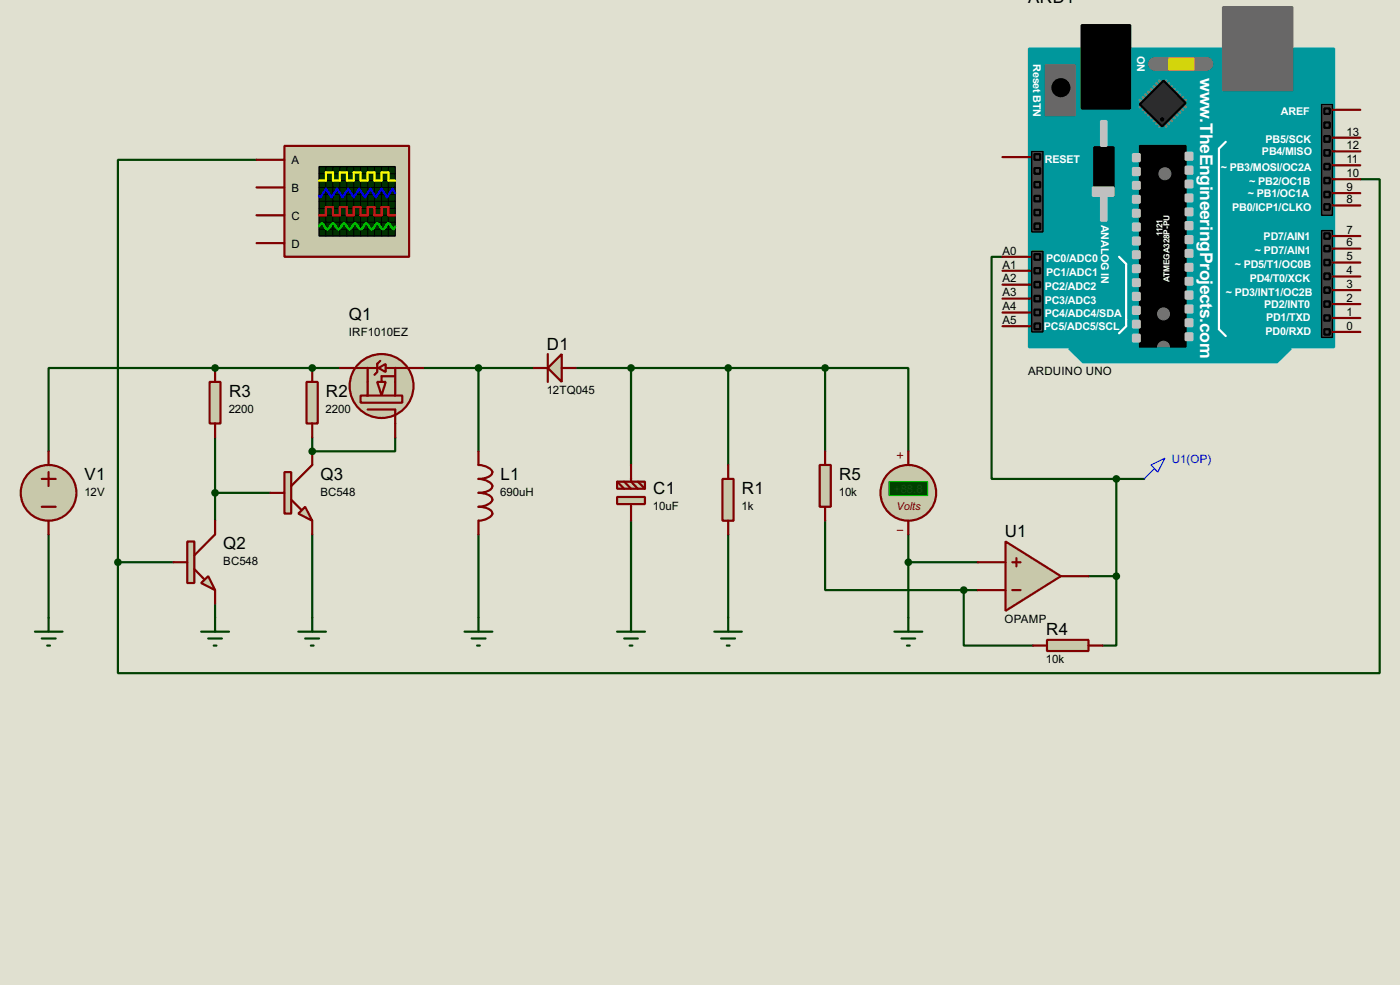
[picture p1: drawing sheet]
<svg xmlns="http://www.w3.org/2000/svg" width="256mm" height="180mm" viewBox="0 0 256 180" stroke-linecap="round" stroke-linejoin="round" font-family="sans-serif">
<path d="M0 0h256.5v180.3h-256.5z" fill="#e0e0d0"/>
<path d="M77.5 67.4h20.3M87.7 67.4v15.2M105.5 67.4h10.1v17.7M8.9 97.8v15.3M87.7 97.8v15.3M115.6 95.3v17.8" fill="none" stroke="#004000" stroke-width=".4"/>
<circle cx="57.2" cy="67.4" r=".2" fill="#004000"/>
<path d="M57.2 67.4h5.1" fill="none" stroke="#004000" stroke-width=".4"/>
<circle cx="39.4" cy="67.4" r=".2" fill="#004000"/>
<path d="M57.2 67.4h-48.3v15.2M39.4 80.1v15.2M39.4 90.2h10.2M57.2 80.1v2.5M57.2 97.8v15.3M39.4 110.5v2.6" fill="none" stroke="#004000" stroke-width=".4"/>
<circle cx="57.2" cy="82.6" r=".2" fill="#004000"/>
<g fill="none" stroke="#004000" stroke-width=".4">
<path d="M47 29.3h-25.4v73.6M249.2 32.8h3.6v90.4h-231.2v-20.3M183.7 47h-2v40.7h22.8M115.6 67.4h35.6M133.4 67.4v17.7M151.2 67.4h15.2v15.2M151.2 67.4v15.2M72.4 80.1v2.5h-15.2M133.4 97.8v15.3M151.2 95.3v12.7h25.4M166.4 97.8v15.3M204.5 87.7v17.8"/>
<path d="M204.5 87.7h5.1M21.6 102.9h10.2M166.4 102.9h12.7M176.6 108v10.2h12.7M176.6 108h2.5M199.4 105.5h5.1M204.5 105.5v12.7h-2.5"/>
</g>
<circle cx="8.9" cy="90.2" r="5.1" fill="#c8c8aa" stroke="#800000" stroke-width=".4"/>
<path d="M7.7 87.7h2.5M7.7 92.8h2.5M8.9 82.6v2.5M8.9 86.4v2.6M8.9 95.3v2.5M87.7 82.6v2.5a2.7 2.7 0 0 1 2.5 1.3 1.47 1.47 0 0 1-1.3 1.1l-1.2 .2a2.61 2.61 0 0 1 2.5 1.3 1.47 1.47 0 0 1-1.3 1l-1.2 .2a3.2 3.2 0 0 1 2.4 .9 .9 .9 0 0 1-.7 1.2l-1.1 .4-.6 .1a3.2 3.2 0 0 1 2.4 .8 .89 .89 0 0 1-.7 1.2l-1.1 .4-.6 .1v2.5" fill="none" stroke="#800000" stroke-width=".4"/>
<path d="M6.4 115.6h5.1M7.7 116.9h2.5M8.7 118.2h.5M8.9 113.1v2.5" fill="none" stroke="#004000" stroke-width=".4"/>
<g fill="#c8c8aa" stroke="#800000" stroke-width=".4">
<path d="M113.1 91h5.1v1.3h-5.1z"/>
<path d="M113.1 88.2h5.1v1.3h-5.1z"/>
</g>
<path d="M113.1 88.2l1.3 1.3M114.4 88.2l1.2 1.3M115.6 85.1v3.1l1.3 1.3M115.6 92.3v3M116.9 88.2l1.3 1.3" fill="none" stroke="#800000" stroke-width=".4"/>
<path d="M85.1 115.6h5.1M86.4 116.9h2.6M87.4 118.2h.5M87.7 113.1v2.5" fill="none" stroke="#004000" stroke-width=".4"/>
<path d="M100.4 67.4l2.5-2.6v5.1z" fill="#c8c8aa" stroke="#800000" stroke-width=".4"/>
<path d="M97.8 67.4h2.6M100.4 64.8v5.1M102.9 67.4h2.6" fill="none" stroke="#800000" stroke-width=".4"/>
<path d="M113.1 115.6h5.1M114.4 116.9h2.5M115.4 118.2h.5M115.6 113.1v2.5" fill="none" stroke="#004000" stroke-width=".4"/>
<circle cx="166.4" cy="90.2" r="5.1" fill="#c8c8aa" stroke="#800000" stroke-width=".4"/>
<path d="M164.4 83.4h1M164.4 97.1h1M164.9 82.9v1" fill="none" stroke="#800000" stroke-width=".18"/>
<path d="M162.9 88.2h7.1v2.5h-7.1z" fill="#004000" stroke="#0f0" stroke-width=".2"/>
<path d="M166.4 82.6v2.5M166.4 95.3v2.5" fill="none" stroke="#800000" stroke-width=".4"/>
<circle cx="115.6" cy="67.4" r=".5" fill="#004000" stroke="#004000" stroke-width=".4"/>
<g fill="#c8c8aa" stroke="#800000" stroke-width=".4">
<path d="M69.1 69.9h1.6l-.8 2.5z"/>
<circle cx="69.9" cy="70.7" r="5.9"/>
</g>
<path d="M66.1 72.4h7.6v1.3h-7.6z" fill="#c8c8aa" stroke="#800000" stroke-width=".4"/>
<path d="M67.4 75h5v2.5M67.4 67.4v5M72.4 67.4v5M72.4 68.9h-2.5v1" fill="none" stroke="#800000" stroke-width=".4"/>
<path d="M69.4 67.4l1.3-.8v1.5z" fill="#c8c8aa" stroke="#800000" stroke-width=".4"/>
<path d="M62.3 67.4h2.5M65.1 67.4h4M69.7 66.1l-.6 .5v1.5l-.5 .5M70.7 67.4h6.8M72.4 77.5v2.6" fill="none" stroke="#800000" stroke-width=".4"/>
<path d="M163.9 115.6h5.1M165.2 116.9h2.5M166.2 118.2h.5M166.4 113.1v2.5" fill="none" stroke="#004000" stroke-width=".4"/>
<circle cx="87.6" cy="67.4" r=".5" fill="#004000" stroke="#004000" stroke-width=".4"/>
<path d="M36.9 106.7l1.3-1.2 1.2 2.5z" fill="#c8c8aa" stroke="#800000" stroke-width=".4"/>
<path d="M34.3 99.1h1.3v7.6h-1.3z" fill="#c8c8aa" stroke="#800000" stroke-width=".4"/>
<path d="M39.4 95.3v2.5l-3.8 3.9M31.8 102.9h2.5M35.6 104.2l1.8 1.8M39.4 108v2.5" fill="none" stroke="#800000" stroke-width=".4"/>
<path d="M54.7 94l1.2-1.2 1.3 2.5z" fill="#c8c8aa" stroke="#800000" stroke-width=".4"/>
<path d="M52.1 86.4h1.3v7.6h-1.3z" fill="#c8c8aa" stroke="#800000" stroke-width=".4"/>
<path d="M49.6 90.2h2.5M53.4 91.5l1.8 1.8M57.2 82.6v2.5l-3.8 3.9M57.2 95.3v2.5" fill="none" stroke="#800000" stroke-width=".4"/>
<path d="M56.2 69.9h2v7.6h-2z" fill="#c8c8aa" stroke="#800000" stroke-width=".4"/>
<path d="M57.2 67.4v2.5M57.2 77.5v2.6" fill="none" stroke="#800000" stroke-width=".4"/>
<circle cx="57.2" cy="67.4" r=".5" fill="#004000" stroke="#004000" stroke-width=".4"/>
<path d="M38.4 69.9h2v7.6h-2z" fill="#c8c8aa" stroke="#800000" stroke-width=".4"/>
<path d="M39.4 67.4v2.5M39.4 77.5v2.6" fill="none" stroke="#800000" stroke-width=".4"/>
<g fill="#004000" stroke="#004000" stroke-width=".4">
<circle cx="39.4" cy="67.4" r=".5"/>
<circle cx="39.4" cy="90.2" r=".5"/>
</g>
<path d="M36.9 115.6h5.1M38.2 116.9h2.5M39.2 118.2h.5M39.4 113.1v2.5M54.7 115.6h5M55.9 116.9h2.6M57 118.2h.5M57.2 113.1v2.5" fill="none" stroke="#004000" stroke-width=".4"/>
<path d="M188.5 8.9h55.9v54.7h-55.9z" fill="#00979c" stroke="#00979c" stroke-width=".4"/>
<g fill="#686767" stroke="#686767" stroke-width=".4">
<path d="M224.1 1.3h12.7v15.3h-12.7z"/>
<path d="M191.6 12h5.3v9.1h-5.3z"/>
</g>
<path d="M198.2 4.6h8.9v15.3h-8.9zM200.5 27h3.5v8.9h-3.5zM208.8 26.7h8.4v36.9h-8.4z" fill="#000" stroke="#000" stroke-width=".4"/>
<path d="M224.6 26l-1.3 1.2v33.1l1.3 1.2M205 47l1.3 1.3v11.4l-1.3 1.3" fill="none" stroke="#fff" stroke-width=".4"/>
<g fill="#c0c0c0" stroke="#c0c0c0" stroke-width=".4">
<path d="M217.2 28h1.3v1.3h-1.3z"/>
<path d="M217.2 30.5h1.3v1.3h-1.3z"/>
<path d="M217.2 33.1h1.3v1.2h-1.3z"/>
<path d="M217.2 35.6h1.3v1.3h-1.3z"/>
<path d="M217.2 38.2h1.3v1.2h-1.3z"/>
<path d="M217.2 40.7h1.3v1.3h-1.3z"/>
<path d="M217.2 43.2h1.3v1.3h-1.3z"/>
<path d="M217.2 45.8h1.3v1.2h-1.3z"/>
<path d="M217.2 48.3h1.3v1.3h-1.3z"/>
<path d="M217.2 50.9h1.3v1.2h-1.3z"/>
<path d="M217.2 53.4h1.3v1.3h-1.3z"/>
<path d="M217.2 55.9h1.3v1.3h-1.3z"/>
<path d="M217.2 58.5h1.3v1.2h-1.3z"/>
<path d="M217.2 61h1.3v1.3h-1.3z"/>
<path d="M207.6 28.2h1.2v1.3h-1.2z"/>
<path d="M207.6 30.8h1.2v1.3h-1.2z"/>
<path d="M207.6 33.3h1.2v1.3h-1.2z"/>
<path d="M207.6 35.9h1.2v1.2h-1.2z"/>
<path d="M207.6 38.4h1.2v1.3h-1.2z"/>
<path d="M207.6 40.9h1.2v1.3h-1.2z"/>
<path d="M207.6 43.5h1.2v1.3h-1.2z"/>
<path d="M207.6 46h1.2v1.3h-1.2z"/>
<path d="M207.6 48.6h1.2v1.2h-1.2z"/>
<path d="M207.6 51.1h1.2v1.3h-1.2z"/>
<path d="M207.6 53.6h1.2v1.3h-1.2z"/>
<path d="M207.6 56.2h1.2v1.3h-1.2z"/>
<path d="M207.6 58.7h1.2v1.3h-1.2z"/>
<path d="M207.6 61.3h1.2v1.2h-1.2z"/>
<path d="M200.2 34.3h3.8v1.6h-3.8z"/>
<path d="M201.7 22.2h1v4.5h-1z"/>
<path d="M201.7 35.9h1v4.5h-1z"/>
</g>
<circle cx="194.3" cy="16.1" r="1.55" fill="#000" stroke="#000" stroke-width=".4"/>
<path d="M211.6 11.7h9.4" fill="none" stroke="#757575" stroke-width="2.6"/>
<path d="M214.2 10.7h4.5v2.1h-4.5z" fill="#ff8000" stroke="#ff8000" stroke-width=".4"/>
<g fill="none" stroke="#808080" stroke-width=".45">
<path d="M208.8 18.3l.6 .6M209.4 17.8l.5 .5M209.4 19.1l-.6 .5M209.9 17.3l.5 .5M209.9 19.6l-.5 .5M210.4 16.8l.5 .5M210.9 16.3l.5 .5M211.4 15.8l.5 .5M211.9 15.3l.5 .5M212.4 14.8l.5 .5M213.7 14.8l-.5 .5M214.2 15.3l-.5 .5"/>
<path d="M214.7 15.8l-.5 .5M215.2 16.3l-.5 .5M215.7 16.8l-.5 .5M216.2 19.6l.5 .5M216.2 17.3l-.5 .5M216.7 19.1l.5 .5M216.7 17.8l-.5 .5M217.2 18.3l-.5 .6M210.4 20.1l-.5 .5M210.9 20.6l-.5 .5M211.4 21.1l-.5 .5M211.9 21.6l-.5 .6"/>
<path d="M212.4 22.2l-.5 .5M212.9 22.7l-.5 .5M213.2 22.7l.5 .5M213.7 22.2l.5 .5M214.2 21.6l.5 .6M214.7 21.1l.5 .5M215.2 20.6l.5 .5M215.7 20.1l.5 .5"/>
</g>
<path d="M213.2 14.8l4 4.1-4.3 4.3-4.1-4.1z" fill-rule="evenodd" fill="#2c2c2c" stroke="#000" stroke-width=".4"/>
<circle cx="212.9" cy="21.9" r=".3" fill="#000" stroke="#000" stroke-width=".18"/>
<path d="M242.1 19.1h2v20.3h-2z" fill="#464646" stroke="#000" stroke-width=".25"/>
<circle cx="213.1" cy="57.5" r="1.1" fill="#757575" stroke="#757575" stroke-width=".18"/>
<g fill="#464646" stroke="#000" stroke-width=".4">
<path d="M242.6 19.9h1v1h-1z"/>
<path d="M242.6 24.9h1v1.1h-1z"/>
<path d="M242.6 27.5h1v1h-1z"/>
<path d="M242.6 30h1v1h-1z"/>
<path d="M242.6 32.6h1v1h-1z"/>
<path d="M242.6 35.1h1v1h-1z"/>
<path d="M242.6 22.4h1v1h-1z"/>
<path d="M242.6 37.4h1v1h-1z"/>
</g>
<g fill="#757575" stroke="#757575" stroke-width=".18">
<circle cx="213.4" cy="31.8" r="1.1"/>
<circle cx="213.1" cy="63.6" r="1.1"/>
</g>
<path d="M195.9 63.8h40.6l-2.5 2.5h-35.6z" fill-rule="evenodd" fill="#00979c" stroke="#00979c" stroke-width=".4"/>
<g fill="#464646" stroke="#000" stroke-width=".25">
<path d="M189 27.7h2.1v14.8h-2.1z"/>
<path d="M242.1 42.2h2v19.6h-2z"/>
<path d="M189 46h2.1v14.8h-2.1z"/>
</g>
<g fill="#464646" stroke="#000" stroke-width=".4">
<path d="M189.5 30.8h1.1v1h-1.1z"/>
<path d="M189.5 35.9h1.1v1h-1.1z"/>
<path d="M189.5 40.9h1.1v1.1h-1.1z"/>
<path d="M189.5 38.4h1.1v1h-1.1z"/>
<path d="M189.5 33.3h1.1v1h-1.1z"/>
<path d="M189.5 28.2h1.1v1.1h-1.1z"/>
<path d="M242.6 42.7h1v1h-1z"/>
<path d="M242.6 45h1v1h-1z"/>
<path d="M242.6 47.6h1v1h-1z"/>
<path d="M242.6 50.1h1v1h-1z"/>
<path d="M242.6 52.6h1v1h-1z"/>
<path d="M242.6 55.2h1v1h-1z"/>
<path d="M242.6 57.7h1v1h-1z"/>
<path d="M242.6 60.3h1v1h-1z"/>
<path d="M189.5 46.5h1.1v1.1h-1.1z"/>
<path d="M189.5 49.1h1.1v1h-1.1z"/>
<path d="M189.5 51.6h1.1v1h-1.1z"/>
<path d="M189.5 54.2h1.1v1h-1.1z"/>
<path d="M189.5 56.7h1.1v1h-1.1z"/>
<path d="M189.5 59.2h1.1v1.1h-1.1z"/>
</g>
<g fill="none" stroke="#800000" stroke-width=".4">
<path d="M183.7 28.8h5.1M244.1 37.6h5.1M244.1 35.4h5.1M244.1 32.8h5.1M244.1 30.3h5.1M244.1 27.7h5.1M244.1 25.2h5.1M244.1 20.1h5.1M183.7 59.7h5.1M183.7 57.2h5.1M183.7 54.7h5.1M183.7 52.1h5.1"/>
<path d="M183.7 49.6h5.1M183.7 47h5.1M244.1 58.2h5.1M244.1 55.7h5.1M244.1 53.1h5.1M244.1 50.6h5.1M244.1 48.1h5.1M244.1 45.5h5.1M244.1 43.2h5.1M244.1 60.8h5.1"/>
</g>
<path d="M52.1 26.7h22.9v20.3h-22.9z" fill="#c8c8aa" stroke="#800000" stroke-width=".4"/>
<path d="M58.5 30.5h13.9v12.7h-13.9z" fill="#003000" stroke="#000" stroke-width=".25"/>
<g fill="none" stroke="#000" stroke-width=".18">
<path d="M58.5 34.3h13.9M58.5 31.8h13.9M58.5 33.1h13.9M58.5 35.6h13.9M58.5 38.2h13.9M58.5 39.4h13.9M58.5 36.9h13.9M59.7 30.5v12.7M61 30.5v12.7M62.3 30.5v12.7M63.6 30.5v12.7M64.8 30.5v12.7"/>
<path d="M66.1 30.5v12.7M67.4 30.5v12.7M68.6 30.5v12.7M69.9 30.5v12.7M71.2 30.5v12.7M58.5 40.7h13.9M58.5 42h13.9"/>
</g>
<path d="M58.5 33.1h1.2v-1.5h1.3v1.5h1.3v-1.5h1.3v1.5h1.2v-1.5h1.3v1.5h1.3v-1.5h1.2v1.5h1.3v-1.5h1.3v1.5h1.2" fill="none" stroke="#ff0" stroke-width=".4"/>
<path d="M58.5 39.4h1.2v-1.5h1.3v1.5h1.3v-1.5h1.3v1.5h1.2v-1.5h1.3v1.5h1.3v-1.5h1.2v1.5h1.3v-1.5h1.3v1.5h1.2" fill="none" stroke="#f00" stroke-width=".4"/>
<path d="M72.4 35.4l-.5-.8-1 1.5-1-1.5-1 1.5-1-1.5-1 1.5-1.1-1.5-1 1.5-1-1.5-1 1.5-1-1.5-1 1.5-1.1-1.5-1 1.5-.2-.2" fill="none" stroke="#00f" stroke-width=".4"/>
<path d="M58.5 41.5l.2-.5 .3-.1 .2 .1 .5 .8a.6 .6 0 0 0 .9-.5l.4-.4 .3 .1 .4 .8 .3 .2 .3-.2 .5-.8 .2-.1 .3 .1 .5 .8 .3 .2 .2-.2 .5-.8 .3-.1 .2 .1 .5 .8a.6 .6 0 0 0 .9-.5l.4-.4 .2 .1 .5 .8 .3 .2 .3-.2 .5-.8 .2-.1 .3 .1 .5 .8 .3 .2 .2-.2 .5-.8 .3-.1 .2 .1 .5 .8 .3 .2 .2-.5" fill="none" stroke="#0f0" stroke-width=".4"/>
<path d="M47 29.3h5.1M47 34.3h5.1M47 39.4h5.1M47 44.5h5.1" fill="none" stroke="#800000" stroke-width=".4"/>
<g fill="#004000" stroke="#004000" stroke-width=".4">
<circle cx="57.2" cy="82.6" r=".5"/>
<circle cx="166.4" cy="102.9" r=".5"/>
</g>
<path d="M184.2 99.1l10.2 6.4-10.2 6.3z" fill="#c8c8aa" stroke="#800000" stroke-width=".4"/>
<path d="M179.1 108h5.1M179.1 102.9h5.1M185.5 108h1.5M185.5 102.9h1.5M186.2 102.2v1.5M194.4 105.5h5" fill="none" stroke="#800000" stroke-width=".4"/>
<path d="M191.8 117.1h7.6v2.1h-7.6z" fill="#c8c8aa" stroke="#800000" stroke-width=".4"/>
<path d="M189.3 118.2h2.5M199.4 118.2h2.6" fill="none" stroke="#800000" stroke-width=".4"/>
<path d="M150.2 85.1h2v7.7h-2z" fill="#c8c8aa" stroke="#800000" stroke-width=".4"/>
<path d="M151.2 82.6v2.5M151.2 92.8v2.5" fill="none" stroke="#800000" stroke-width=".4"/>
<g fill="#004000" stroke="#004000" stroke-width=".4">
<circle cx="151.1" cy="67.4" r=".5"/>
<circle cx="176.5" cy="108" r=".5"/>
<circle cx="21.6" cy="102.9" r=".5"/>
<circle cx="204.5" cy="105.5" r=".5"/>
</g>
<path d="M210.9 85.1l2.5-1.2-1.3 2.5zM211.4 85.9l-1.8 1.8" fill="none" stroke="#0000c0" stroke-width=".2"/>
<path d="M132.4 87.7h2v7.6h-2z" fill="#c8c8aa" stroke="#800000" stroke-width=".4"/>
<path d="M133.4 85.1v2.6M133.4 95.3v2.5" fill="none" stroke="#800000" stroke-width=".4"/>
<g fill="#004000" stroke="#004000" stroke-width=".4">
<circle cx="133.4" cy="67.4" r=".5"/>
<circle cx="204.5" cy="87.7" r=".5"/>
</g>
<path d="M130.9 115.6h5M132.1 116.9h2.6M133.2 118.2h.5M133.4 113.1v2.5" fill="none" stroke="#004000" stroke-width=".4"/>
<g font-size="3.6" fill="#fff">
<text x="219.8" y="14.3" transform="rotate(90 219.8 14.3)">w</text>
<text x="219.8" y="21.6" transform="rotate(90 219.8 21.6)">.TheEngineeringProjects.com</text>
</g>
<g font-size="3.5">
<text x="188.4" y=".5">ARD1</text>
<text x="63.9" y="58.6">Q1</text>
<text x="100.2" y="64">D1</text>
<text x="42" y="72.6">R3</text>
<text x="59.7" y="72.6">R2</text>
<text x="15.5" y="87.8">V1</text>
<text x="58.7" y="87.8">Q3</text>
<text x="91.7" y="87.8">L1</text>
<text x="153.7" y="87.8">R5</text>
<text x="119.7" y="90.4">C1</text>
<text x="135.9" y="90.4">R1</text>
<text x="40.9" y="100.5">Q2</text>
<text x="184.1" y="98.3">U1</text>
<text x="191.7" y="116.3">R4</text>
</g>
<g font-size="2.4">
<text x="246.7" y="29.8">11</text>
<text x="246.7" y="27.3">12</text>
<text x="246.7" y="24.8">13</text>
<text x="53.4" y="30">A</text>
<text x="53.4" y="35.1">B</text>
<text x="246.7" y="34.9">9</text>
<text x="246.7" y="32.4">10</text>
<text x="53.4" y="40.2">C</text>
<text x="246.7" y="37.2">8</text>
<text x="53.4" y="45.3">D</text>
<text x="183.6" y="46.6">A0</text>
<text x="246.7" y="47.6">5</text>
<text x="246.7" y="45.1">6</text>
<text x="246.7" y="42.8">7</text>
<text x="183.6" y="51.7">A2</text>
<text x="183.6" y="49.2">A1</text>
<text x="246.7" y="52.7">3</text>
<text x="246.7" y="50.2">4</text>
<text x="183.6" y="59.3">A5</text>
<text x="183.6" y="56.8">A4</text>
<text x="183.6" y="54.3">A3</text>
<text x="246.7" y="57.8">1</text>
<text x="246.7" y="55.3">2</text>
<text x="63.9" y="61.5">IRF1010EZ</text>
<text x="246.7" y="60.3">0</text>
<text x="188.3" y="68.6">ARDUINO UNO</text>
<text x="41.9" y="75.5">2200</text>
<text x="59.7" y="75.5">2200</text>
<text x="100.2" y="72.1">12TQ045</text>
<text x="15.5" y="90.8">12V</text>
<text x="58.7" y="90.8">BC548</text>
<text x="91.7" y="90.8">690uH</text>
<text x="119.6" y="93.3">10uF</text>
<text x="135.9" y="93.3">1k</text>
<text x="153.7" y="90.8">10k</text>
<text x="40.9" y="103.5">BC548</text>
<text x="184" y="114">OPAMP</text>
<text x="191.6" y="121.4">10k</text>
</g>
<text font-size="2.4" fill="#0000c0" x="214.7" y="84.7">U1(OP)</text>
<text font-size="2.4" fill="#008000" x="163.8" y="90.3">+88.8</text>
<text font-size="2.3" fill="#800000" x="164.2" y="93.3">Volts</text>
<g font-size="2.2" fill="#fff">
<text x="189.3" y="11.8" transform="rotate(90 189.3 11.8)">Reset BTN</text>
<text x="208.3" y="10.3" transform="rotate(90 208.3 10.3)">ON</text>
<text x="234.6" y="21.1">AREF</text>
<text x="191.4" y="29.8">RESET</text>
<text x="231.2" y="28.5">PB4/MISO</text>
<text x="231.8" y="26.2">PB5/SCK</text>
<text x="223.7" y="31.2">~ PB3/MOSI/OC2A</text>
<text x="228.9" y="33.8">~ PB2/OC1B</text>
<text x="201.7" y="41.1" transform="rotate(90 201.7 41.1)">ANALOG IN</text>
<text x="225.7" y="38.6">PB0/ICP1/CLKO</text>
<text x="228.6" y="36.1">~ PB1/OC1A</text>
<text x="191.6" y="48">PC0/ADC0</text>
<text x="229.9" y="46.5">~ PD7/AIN1</text>
<text x="231.5" y="43.9">PD7/AIN1</text>
<text x="191.4" y="53.1">PC2/ADC2</text>
<text x="191.6" y="50.6">PC1/ADC1</text>
<text x="226.2" y="49">~ PD5/T1/OC0B</text>
<text x="228.9" y="51.6">PD4/T0/XCK</text>
<text x="191.4" y="58">PC4/ADC4/SDA</text>
<text x="191.4" y="55.7">PC3/ADC3</text>
<text x="224.6" y="54.1">~ PD3/INT1/OC2B</text>
<text x="231.6" y="56.4">PD2/INT0</text>
<text x="231.9" y="58.7">PD1/TXD</text>
<text x="191.2" y="60.5">PC5/ADC5/SCL</text>
<text x="231.8" y="61.3">PD0/RXD</text>
</g>
<g font-size="1.7" fill="#fff">
<text x="213" y="43.3" transform="rotate(-90 213 43.3)">1121</text>
<text x="214.3" y="51.7" transform="rotate(-90 214.3 51.7)">ATMEGA328P-PU</text>
</g>
</svg>
